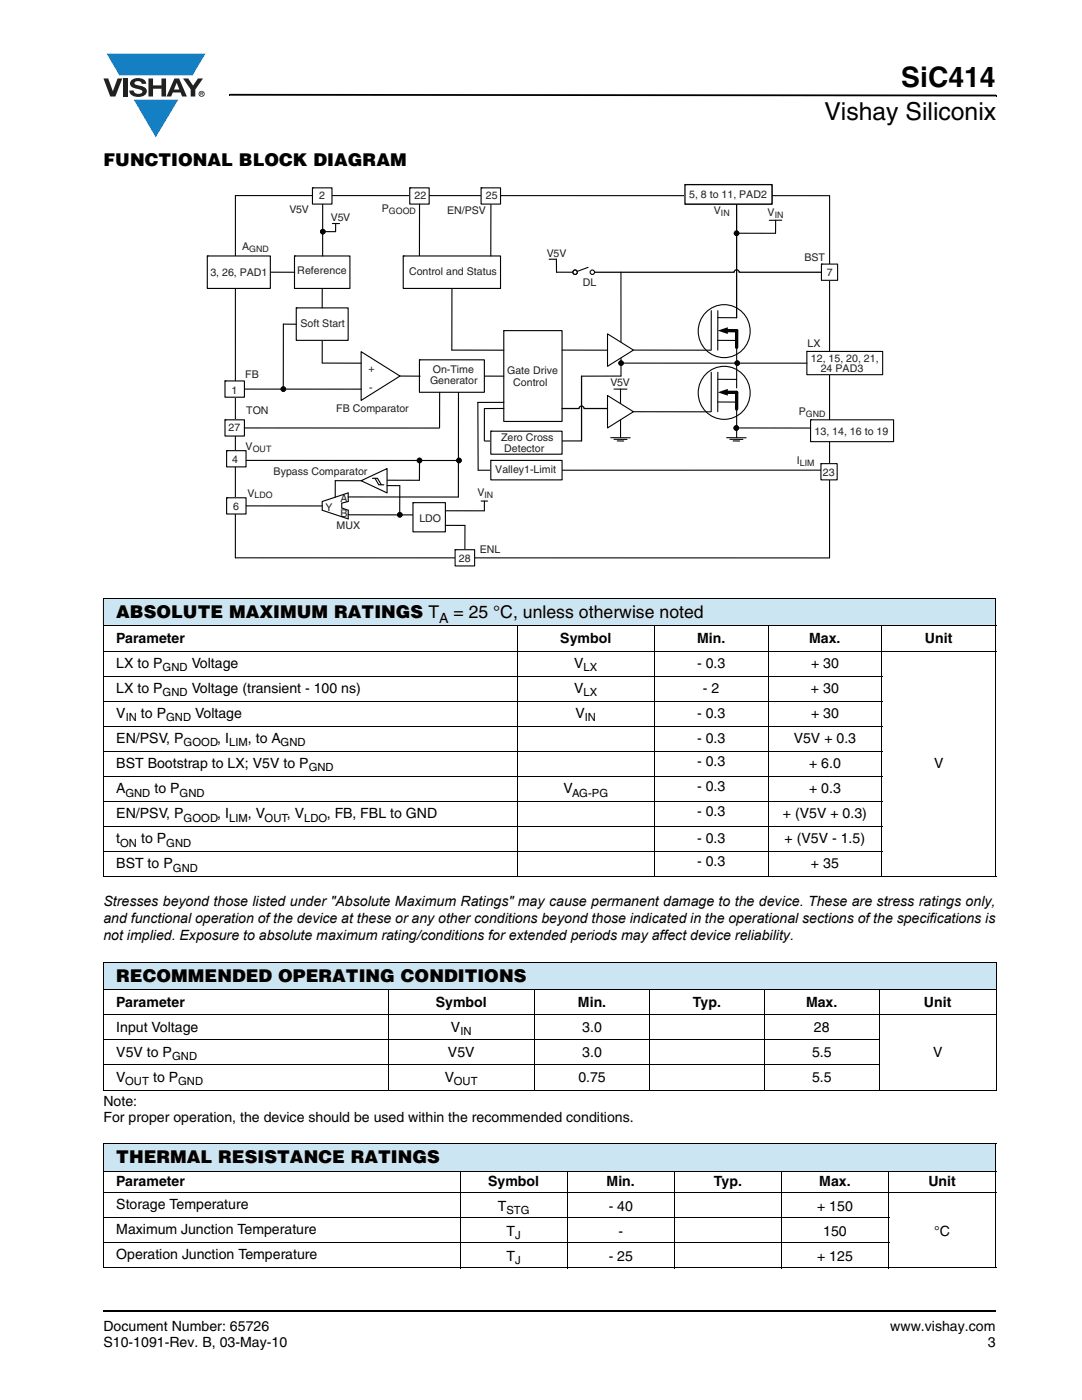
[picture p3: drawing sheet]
<svg xmlns="http://www.w3.org/2000/svg" width="216mm" height="279mm" viewBox="0 0 216 279" stroke-linecap="round" stroke-linejoin="round" font-family="sans-serif">
<path d="M20.5 261.5h.1v.4h-.1z" fill="#000"/>
<path d="M20.6 261.7h178.2" fill="none" stroke="#000" stroke-width=".36"/>
<path d="M20.6 10.7h20.4v16.7h-20.4z" fill="#fff"/>
<g fill="#147fc3">
<path d="M21.3 10.7h19.7l-2.6 4.4h-1.1h-13.5z"/>
<path d="M26.7 19.9h8.9l-4.5 7.5z"/>
</g>
<g fill="#231f20">
<path d="M20.6 15.7h1l.9 2.5 1-2.5h.9l-1.4 3.6h-1z"/>
<path d="M24.6 15.7h.9v3.6h-.9z"/>
<path d="M26.3 16a2.1 2.1 0 0 1 2.8 .3l.1 .4h-.9a.79 .79 0 0 0-.7-.5 .79 .79 0 0 0-.8 .4l.3 .3 1 .2a1.08 1.08 0 0 1 1.2 1.1 1.08 1.08 0 0 1-1.1 1.1 1.73 1.73 0 0 1-2.4-1.2h.9a.96 .96 0 0 0 .8 .6 .96 .96 0 0 0 .9-.4 1.31 1.31 0 0 0-1.2-.6 1.03 1.03 0 0 1-1.1-.6 1.03 1.03 0 0 1 .2-1.1z"/>
<path d="M29.6 15.7h.9v1.3h1.7v-1.3h.9v3.6h-.9v-1.6h-1.7v1.6h-.9z"/>
<path d="M36.5 15.7h1.1l.9 1.4 1-1.4h1l-1.5 2.2v1.4h-.9v-1.4z"/>
<path d="M35.3 16.5l.5 1.4h-1.1zM34.8 15.7l-1.6 3.6h1l.3-.8h1.5l.3 .8h1l-1.6-3.6z"/>
<path d="M39.8 18.7a.46 .46 0 0 1 .9 0 .46 .46 0 0 1-.9 0zM39.6 18.7a.6 .6 0 0 0 1.2 0 .6 .6 0 0 0-1.2 0z"/>
<path d="M40.1 18.5h.2v.2h-.2zM40 18.4v.7h.1v-.3l.4 .3-.2-.3 .2-.2-.1-.2z"/>
</g>
<path d="M45.7 18.7h.2v.4h-.2zM45.9 18.7l152.9 .2v.3l-152.9-.1zM198.8 18.9h.1v.3h-.1z" fill="#000"/>
<path d="M41.3 36.7h137.1v76.4h-137.1z" fill="#fff"/>
<path d="M47 39l118.5 .1M123.8 77.7v9.6M69.5 99.2h22" fill="none" stroke="#040503" stroke-width=".22"/>
<path d="M100.5 66h11.7v18.1h-11.7z" fill="#fff"/>
<path d="M100.5 66h11.7v18.1h-11.7zM100.5 66h.1M112.2 69.9h9" fill="none" stroke="#040503" stroke-width=".22"/>
<path d="M121.2 78.9l5.2 3.3-5.2 3.2z" fill="#fff"/>
<path d="M90.2 75l10.3 .1M121.2 78.9l5.2 3.3-5.2 3.2z" fill="none" stroke="#040503" stroke-width=".22"/>
<path d="M83.7 71.8h12.9v6.5h-12.9z" fill="#fff"/>
<path d="M83.7 71.8h12.9v6.5h-12.9zM83.7 71.8h.1" fill="none" stroke="#040503" stroke-width=".22"/>
<path d="M72.1 70.2l7.7 4.9-7.7 4.8z" fill="#fff"/>
<path d="M123.9 54.3v20.8h-7.9M47 77.7h25.1M64.3 72.5h7.8M72.1 70.2l7.7 4.9-7.7 4.8zM79.8 75.1h4M116 88h-19.2" fill="none" stroke="#040503" stroke-width=".22"/>
<path d="M97.9 86.1h14.3v4.5h-14.3z" fill="#fff"/>
<path d="M64.3 67.9v4.5M96.7 81.5l-.1 6.5M97.9 86.1h14.3v4.5h-14.3zM97.9 86.1h.1M100.5 81.5h-3.7" fill="none" stroke="#040503" stroke-width=".22"/>
<path d="M59.1 61.4h10.4v6.5h-10.4z" fill="#fff"/>
<path d="M59.1 61.4h10.4v6.5h-10.4zM59.1 61.4h.1" fill="none" stroke="#040503" stroke-width=".22"/>
<path d="M58.8 51.1h11v6.5h-11z" fill="#fff"/>
<path d="M58.8 51.1h11v6.5h-11zM58.8 51.1h.1M64.3 57.6v3.8M64.4 40.1v11M66.3 44.6h1.4M67 44.6v1.6h-2.6" fill="none" stroke="#040503" stroke-width=".22"/>
<path d="M62.3 37.5h3.9v3.2h-3.9z" fill="#fff"/>
<path d="M62.3 37.5h3.9v3.2h-3.9zM62.3 37.5h.1" fill="none" stroke="#040503" stroke-width=".22"/>
<path d="M81.8 37.5h3.8v3.2h-3.8z" fill="#fff"/>
<path d="M81.8 37.5h3.8v3.2h-3.8zM81.8 37.5h.1" fill="none" stroke="#040503" stroke-width=".22"/>
<path d="M96 37.5h3.9v3.2h-3.9z" fill="#fff"/>
<path d="M47 39v72.3M96 37.5h3.9v3.2h-3.9zM96 37.5h.1M53.9 54.3h4.9" fill="none" stroke="#040503" stroke-width=".22"/>
<path d="M41.4 51.1h12.5v6.5h-12.5z" fill="#fff"/>
<path d="M41.4 51.1h12.5v6.5h-12.5zM41.4 51.1h.1M83.7 40.7v10.7" fill="none" stroke="#040503" stroke-width=".22"/>
<path d="M80.5 51.1h19.4v6.5h-19.4z" fill="#fff"/>
<path d="M80.5 51.1h19.4v6.5h-19.4zM80.5 51.1h.1M90.2 57.6v12.3h10.3M98 40.8l-.1 10.3M56.5 64.7h2.6M56.5 64.7v13" fill="none" stroke="#040503" stroke-width=".22"/>
<path d="M44.9 76h3.9v3.3h-3.9z" fill="#fff"/>
<path d="M44.9 76h3.9v3.3h-3.9zM44.9 76h.1" fill="none" stroke="#040503" stroke-width=".22"/>
<path d="M44.9 83.8h3.9v3.2h-3.9z" fill="#fff"/>
<path d="M44.9 83.8h3.9v3.2h-3.9zM44.9 83.8h.1" fill="none" stroke="#040503" stroke-width=".22"/>
<path d="M45.2 89.9h3.9v3.3h-3.9z" fill="#fff"/>
<path d="M45.2 89.9h3.9v3.3h-3.9zM45.2 89.9h.1" fill="none" stroke="#040503" stroke-width=".22"/>
<path d="M45.2 99.3h3.9v3.3h-3.9z" fill="#fff"/>
<path d="M87.7 78.3v7.1M91.5 78.3v20.9M45.2 99.3h3.9v3.3h-3.9zM45.2 99.3h.1M48.8 85.4h38.8M49.1 91.9h42.9M100.5 80.3h-5.2l.1 13.5h70.2M47 111.3h118.5" fill="none" stroke="#040503" stroke-width=".22"/>
<path d="M97.9 91.9h14.3v3.9h-14.3z" fill="#fff"/>
<path d="M83.7 91.9v3.9M97.9 91.9h14.3v3.9h-14.3zM97.9 91.9h.1" fill="none" stroke="#040503" stroke-width=".22"/>
<path d="M72.1 95.9l5.1-2.4v4.9z" fill="#fff"/>
<path d="M72.1 95.9h-5.2v3.3M72.1 95.9l5.1-2.4v4.9zM77.2 96.9h2.6v5.9M77.3 95.8l6.4 .1M64.3 100.1l5.2-1.7v1.7l-1.3 .3v1l1.3 .4v1.8l-5.2-1.8zM69.5 102.7l12.9 .1" fill="none" stroke="#040503" stroke-width=".22"/>
<path d="M82.4 100.3h6.5v5.8h-6.5z" fill="#fff"/>
<path d="M82.4 100.3h6.5v5.8h-6.5zM82.4 100.3h.1" fill="none" stroke="#040503" stroke-width=".22"/>
<circle cx="79.8" cy="102.7" r=".44" fill="#040503"/>
<circle cx="79.8" cy="102.7" r=".44" fill="none" stroke="#040503" stroke-width=".2"/>
<g fill="none" stroke="#040503" stroke-width=".22">
<path d="M88.9 104.9h3.9M92.8 104.8v5.3"/>
<circle cx="79.8" cy="102.7" r=".44"/>
</g>
<path d="M90.8 109.7h3.9v3.2h-3.9z" fill="#fff"/>
<path d="M96 100h1.3M49.1 101h15.2M88.9 101.9h7.7M90.8 109.7h3.9v3.2h-3.9zM90.8 109.7h.1M96.7 100l-.1 1.9" fill="none" stroke="#040503" stroke-width=".22"/>
<circle cx="56.5" cy="77.7" r=".44" fill="#040503"/>
<circle cx="56.5" cy="77.7" r=".44" fill="none" stroke="#040503" stroke-width=".2"/>
<circle cx="56.5" cy="77.7" r=".44" fill="none" stroke="#040503" stroke-width=".22"/>
<circle cx="83.7" cy="91.9" r=".45" fill="#040503"/>
<circle cx="83.7" cy="91.9" r=".45" fill="none" stroke="#040503" stroke-width=".2"/>
<circle cx="83.7" cy="91.9" r=".45" fill="none" stroke="#040503" stroke-width=".22"/>
<circle cx="91.6" cy="91.9" r=".45" fill="#040503"/>
<circle cx="91.6" cy="91.9" r=".45" fill="none" stroke="#040503" stroke-width=".2"/>
<circle cx="91.6" cy="91.9" r=".45" fill="none" stroke="#040503" stroke-width=".22"/>
<circle cx="64.4" cy="46.2" r=".45" fill="#040503"/>
<circle cx="64.4" cy="46.2" r=".45" fill="none" stroke="#040503" stroke-width=".2"/>
<g fill="none" stroke="#040503" stroke-width=".22">
<path d="M136.7 36.8h17.3v3.9h-17.3zM136.7 36.8h.1"/>
<circle cx="64.4" cy="46.2" r=".45"/>
</g>
<circle cx="147" cy="46.6" r=".45" fill="#040503"/>
<circle cx="147" cy="46.6" r=".45" fill="none" stroke="#040503" stroke-width=".2"/>
<g fill="none" stroke="#040503" stroke-width=".22">
<path d="M109.6 51.7h1.4v2.6h3.7l2.6-.9"/>
<circle cx="118.2" cy="54.3" r=".45"/>
<circle cx="147" cy="46.6" r=".45"/>
</g>
<circle cx="114.8" cy="54.3" r=".45" fill="#fff"/>
<circle cx="114.8" cy="54.3" r=".45" fill="none" stroke="#040503" stroke-width=".2"/>
<g fill="none" stroke="#040503" stroke-width=".22">
<path d="M165.5 39.1v72.2"/>
<circle cx="114.8" cy="54.3" r=".45"/>
</g>
<path d="M163.8 92.5h3.2v3.3h-3.2z" fill="#fff"/>
<path d="M163.8 92.5h3.2v3.3h-3.2zM163.8 92.5h.1" fill="none" stroke="#040503" stroke-width=".22"/>
<path d="M161 70.1h15.1v4.7h-15.1z" fill="#fff"/>
<path d="M161 70.1h15.1v4.7h-15.1zM161 70.1h.1" fill="none" stroke="#040503" stroke-width=".22"/>
<path d="M163.9 52.7h3.2v3.2h-3.2z" fill="#fff"/>
<path d="M163.9 52.7h3.2v3.2h-3.2zM163.9 52.7h.1" fill="none" stroke="#040503" stroke-width=".22"/>
<path d="M161.7 83.8h12.7v4.3h-12.7z" fill="#fff"/>
<path d="M154.8 43.9v2.7l-7.8-.1M156 43.9l-2.5 .1M126.4 69.9h15.4M141.9 62v7.9M143.2 63.4h3.8M143.2 62v7.9M147 66v11.4M161.7 83.8h16.6v4.3h-16.6zM161.7 83.8h.1" fill="none" stroke="#040503" stroke-width=".22"/>
<path d="M145.1 66h1.9" fill="none" stroke="#040503" stroke-width=".67"/>
<path d="M143.2 66l2-.7v1.4z" fill="#040503"/>
<path d="M145.1 78.3h1.9M147 66v3.3" fill="none" stroke="#040503" stroke-width=".67"/>
<g fill="none" stroke="#040503" stroke-width=".22">
<path d="M141.9 74.3v7.9M143.2 67.9h3.8M143.2 75.7h3.8M143.2 74.3v7.9"/>
<circle cx="144.5" cy="66" r="5.2"/>
</g>
<path d="M143.2 78.3l2-.7v1.4z" fill="#040503"/>
<path d="M147 78.3v3.3" fill="none" stroke="#040503" stroke-width=".67"/>
<g fill="none" stroke="#040503" stroke-width=".22">
<path d="M126.4 82.2h15.4M143.2 80.2h3.8M147 85.4h14.7M147 80.2v7.2"/>
<circle cx="144.5" cy="78.4" r="5.2"/>
</g>
<circle cx="146.9" cy="85.4" r=".45" fill="#040503"/>
<circle cx="146.9" cy="85.4" r=".45" fill="none" stroke="#040503" stroke-width=".2"/>
<circle cx="146.9" cy="85.4" r=".45" fill="none" stroke="#040503" stroke-width=".22"/>
<circle cx="147.1" cy="72.5" r=".44" fill="#040503"/>
<circle cx="147.1" cy="72.5" r=".44" fill="none" stroke="#040503" stroke-width=".2"/>
<circle cx="147.1" cy="72.5" r=".44" fill="none" stroke="#040503" stroke-width=".22"/>
<path d="M121.2 66.6l5.2 3.3-5.2 3.2z" fill="#fff"/>
<path d="M121.2 66.6l5.2 3.3-5.2 3.2zM123.9 72.5h37.1" fill="none" stroke="#040503" stroke-width=".22"/>
<circle cx="123.9" cy="72.5" r=".44" fill="#040503"/>
<circle cx="123.9" cy="72.5" r=".44" fill="none" stroke="#040503" stroke-width=".2"/>
<g fill="none" stroke="#040503" stroke-width=".22">
<path d="M122.5 77.7h2.6M74.3 95.5h1l.8 1.2M74.8 95.5l.8 1.2 1 .1M121.9 87.3l3.8 .1M122.5 87.7h2.6M123.2 88h1.3M145 87.3l3.9 .1M145.6 87.7h2.6M146.3 88h1.3"/>
<circle cx="123.9" cy="72.5" r=".44"/>
</g>
<path d="M118.6 54.3h27.9a.49 .49 0 0 1 .5-.5 .49 .49 0 0 1 .5 .5h16.4M147.2 40.3h-.2v23.1M116 75.1v12.9M112.2 81.5h3.4a.49 .49 0 0 1 .4-.5 .49 .49 0 0 1 .5 .5h4.7" fill="none" stroke="#040503" stroke-width=".25"/>
<path d="M136.7 36.8h17.3v3.9h-17.3z" fill="#fff"/>
<path d="M136.7 36.8h17.3v3.9h-17.3zM136.7 36.8h.1" fill="none" stroke="#040503" stroke-width=".25"/>
<g fill="#cce5f3">
<path d="M20.6 119.4h178v5.5h-178z"/>
<path d="M20.6 192h178.2v5.5h-178.2z"/>
<path d="M20.6 228.3h178.1v5.5h-178.1z"/>
</g>
<g fill="none" stroke="#000" stroke-width=".2">
<path d="M20.6 119.5v5.3M20.6 119.4h178.2M198.6 119.5v55.3M20.6 124.9h178.2M20.6 129.9h178.2M20.6 134.9h155.4M20.6 139.9h155.4M20.6 125v49.8M103.3 124.8v50.2M130.6 124.8v50.2M153.2 124.8v50.2M176 124.8v50.2"/>
<path d="M20.6 144.9h155.4M20.6 149.9h155.4M20.6 154.9h155.4M20.6 159.9h155.4M20.6 164.9h155.4M20.6 169.9h155.4M20.6 174.9h178.2M20.6 192h178.3M20.6 197.5h178.3M20.6 192.1v25.3M77.4 197.4v20.2M106.7 197.4v20.2"/>
<path d="M129.6 197.4v20.2M152.5 197.4v20.2M175.5 197.4v20.2M198.8 192.1v25.3M20.6 202.5h178.3M20.6 207.5h154.9M20.6 212.5h154.9M20.6 217.6h178.3M20.6 228.3h178.2M20.6 233.8h178.2M20.6 238h178.2M20.6 228.4v24.5"/>
<path d="M91.8 233.7v19.4M113.2 233.7v19.4M134.6 233.7v19.4M155.9 233.7v19.4M177.3 233.7v19.4M198.7 228.4v24.5M20.6 243h156.8M20.6 248h156.8M20.6 253h178.2"/>
</g>
<text font-size="5.6" x="179.8" y="17.4">SiC414</text>
<text font-size="4.9" x="164.5" y="24">Vishay Siliconix</text>
<g font-size="3.5">
<text x="20.6" y="33">FUNCTIONAL BLOCK DIAGRAM</text>
<text x="23.2" y="123.4">ABSOLUTE MAXIMUM RATINGS T</text>
<text x="90.5" y="123.4">= 25 °C, unless otherwise noted</text>
<text x="23.2" y="195.9">RECOMMENDED OPERATING CONDITIONS</text>
<text x="23.2" y="232.2">THERMAL RESISTANCE RATINGS</text>
</g>
<g font-size="2.8">
<text x="87.7" y="124.3">A</text>
<text x="23.2" y="128.2">Parameter</text>
<text x="111.8" y="128.2">Symbol</text>
<text x="139.1" y="128.2">Min.</text>
<text x="161.5" y="128.2">Max.</text>
<text x="184.6" y="128.2">Unit</text>
<text x="23.2" y="133.2">LX to P</text>
<text x="38.2" y="133.2">Voltage</text>
<text x="114.6" y="133.2">V</text>
<text x="139.1" y="133.2">- 0.3</text>
<text x="161.8" y="133.2">+ 30</text>
<text x="23.2" y="143.3">V</text>
<text x="23.2" y="138.3">LX to P</text>
<text x="28.1" y="143.3">to P</text>
<text x="38.2" y="138.3">Voltage (transient - 100 ns)</text>
<text x="38.9" y="143.3">Voltage</text>
<text x="114.6" y="138.3">V</text>
<text x="114.8" y="143.3">V</text>
<text x="139.1" y="143.3">- 0.3</text>
<text x="140.3" y="138.3">- 2</text>
<text x="161.8" y="138.3">+ 30</text>
<text x="161.8" y="143.3">+ 30</text>
<text x="23.2" y="148.3">EN/PSV, P</text>
<text x="43.3" y="148.3">, I</text>
<text x="49.5" y="148.3">, to A</text>
<text x="139.1" y="148.3">- 0.3</text>
<text x="158.4" y="148.3">V5V + 0.3</text>
<text x="23.2" y="153.2">BST Bootstrap to LX; V5V to P</text>
<text x="139.1" y="152.9">- 0.3</text>
<text x="161.4" y="153.2">+ 6.0</text>
<text x="186.4" y="153.2">V</text>
<text x="23.2" y="158.3">A</text>
<text x="30.8" y="158.3">to P</text>
<text x="112.4" y="158.3">V</text>
<text x="139.1" y="157.9">- 0.3</text>
<text x="161.4" y="158.3">+ 0.3</text>
<text x="23.2" y="163.3">EN/PSV, P</text>
<text x="43.3" y="163.3">, I</text>
<text x="49.5" y="163.3">, V</text>
<text x="57.2" y="163.3">, V</text>
<text x="65.2" y="163.3">, FB, FBL to GND</text>
<text x="139.1" y="162.9">- 0.3</text>
<text x="156.2" y="163.3">+ (V5V + 0.3)</text>
<text x="23.2" y="173.2">BST to P</text>
<text x="23.2" y="168.3">t</text>
<text x="28.2" y="168.3">to P</text>
<text x="139.1" y="168.3">- 0.3</text>
<text x="139.1" y="172.9">- 0.3</text>
<text x="156.6" y="168.3">+ (V5V - 1.5)</text>
<text x="161.8" y="173.2">+ 35</text>
<text x="20.6" y="184.2">and functional operation of the device at these or any other conditions beyond those indicated in the operational sections of the specifications is</text>
<text x="20.6" y="180.9">Stresses beyond those listed under &quot;Absolute Maximum Ratings&quot; may cause permanent damage to the device. These are stress ratings only,</text>
<text x="20.6" y="187.6">not implied. Exposure to absolute maximum rating/conditions for extended periods may affect device reliability.</text>
<text x="23.2" y="200.9">Parameter</text>
<text x="86.9" y="200.9">Symbol</text>
<text x="115.3" y="200.9">Min.</text>
<text x="138.2" y="200.9">Typ.</text>
<text x="160.8" y="200.9">Max.</text>
<text x="184.4" y="200.9">Unit</text>
<text x="23.2" y="205.9">Input Voltage</text>
<text x="90" y="205.9">V</text>
<text x="116.2" y="205.9">3.0</text>
<text x="162.4" y="205.9">28</text>
<text x="23.2" y="210.9">V5V to P</text>
<text x="23.2" y="215.9">V</text>
<text x="30.5" y="215.9">to P</text>
<text x="88.8" y="215.9">V</text>
<text x="89.4" y="210.9">V5V</text>
<text x="115.4" y="215.9">0.75</text>
<text x="116.2" y="210.9">3.0</text>
<text x="162" y="210.9">5.5</text>
<text x="162" y="215.9">5.5</text>
<text x="186.2" y="210.9">V</text>
<text x="20.6" y="220.7">Note:</text>
<text x="20.6" y="224">For proper operation, the device should be used within the recommended conditions.</text>
<text x="23.2" y="236.7">Parameter</text>
<text x="97.4" y="236.7">Symbol</text>
<text x="121" y="236.7">Min.</text>
<text x="142.4" y="236.7">Typ.</text>
<text x="163.5" y="236.7">Max.</text>
<text x="185.2" y="236.7">Unit</text>
<text x="23.2" y="241.3">Storage Temperature</text>
<text x="99.3" y="241.6">T</text>
<text x="121.5" y="241.6">- 40</text>
<text x="163" y="241.6">+ 150</text>
<text x="23.2" y="251.3">Operation Junction Temperature</text>
<text x="23.2" y="246.3">Maximum Junction Temperature</text>
<text x="101.1" y="251.6">T</text>
<text x="101.1" y="246.6">T</text>
<text x="121.5" y="251.6">- 25</text>
<text x="123.4" y="246.6">-</text>
<text x="163" y="251.6">+ 125</text>
<text x="164.3" y="246.6">150</text>
<text x="186.4" y="246.6">°C</text>
<text x="20.6" y="265.6">Document Number: 65726</text>
<text x="20.6" y="268.8">S10-1091-Rev. B, 03-May-10</text>
<text x="177.7" y="265.6">www.vishay.com</text>
<text x="197.1" y="268.8">3</text>
</g>
<g font-size="2.2">
<text x="32.4" y="134">GND</text>
<text x="116.5" y="134">LX</text>
<text x="25.1" y="144">IN</text>
<text x="32.4" y="139">GND</text>
<text x="33.1" y="144">GND</text>
<text x="116.5" y="139">LX</text>
<text x="116.7" y="144">IN</text>
<text x="36.6" y="148.9">GOOD</text>
<text x="45.7" y="148.9">LIM</text>
<text x="56" y="148.9">GND</text>
<text x="61.6" y="154">GND</text>
<text x="25" y="159">GND</text>
<text x="35.8" y="159">GND</text>
<text x="114.2" y="159">AG-PG</text>
<text x="36.6" y="164">GOOD</text>
<text x="45.7" y="164">LIM</text>
<text x="52.8" y="164">OUT</text>
<text x="60.7" y="164">LDO</text>
<text x="24" y="169">ON</text>
<text x="33.2" y="169">GND</text>
<text x="34.5" y="174">GND</text>
<text x="91.9" y="206.6">IN</text>
<text x="34.3" y="211.6">GND</text>
<text x="25" y="216.6">OUT</text>
<text x="35.6" y="216.6">GND</text>
<text x="90.6" y="216.6">OUT</text>
<text x="101" y="242.3">STG</text>
<text x="102.8" y="247.3">J</text>
<text x="102.8" y="252.3">J</text>
</g>
<g font-size="2.1" fill="#231f20">
<text x="63.7" y="39.8">2</text>
<text x="82.7" y="39.8">22</text>
<text x="97" y="39.8">25</text>
<text x="137.5" y="39.5">5, 8 to 11, PAD2</text>
<text x="57.8" y="42.5">V5V</text>
<text x="66" y="44.2">V5V</text>
<text x="76.2" y="42.4">P</text>
<text x="89.2" y="42.7">EN/PSV</text>
<text x="142.5" y="42.7">V</text>
<text x="153.2" y="43.1">V</text>
<text x="48.3" y="50">A</text>
<text x="109.1" y="51.2">V5V</text>
<text x="160.5" y="52">BST</text>
<text x="42" y="55.1">3, 26, PAD1</text>
<text x="59.3" y="54.7">Reference</text>
<text x="81.6" y="54.9">Control and Status</text>
<text x="116.3" y="57.1">DL</text>
<text x="165" y="55.1">7</text>
<text x="60" y="65.2">Soft Start</text>
<text x="161.2" y="69.3">LX</text>
<text x="48.9" y="75.4">FB</text>
<text x="73.5" y="74.2">+</text>
<text x="85.8" y="76.7">Generator</text>
<text x="86.4" y="74.4">On-Time</text>
<text x="101.2" y="74.6">Gate Drive</text>
<text x="102.4" y="77.1">Control</text>
<text x="121.8" y="77.1">V5V</text>
<text x="161.8" y="72.3">12, 15, 20, 21,</text>
<text x="163.8" y="74.3">24 PAD3</text>
<text x="46.2" y="78.5">1</text>
<text x="49.1" y="82.7">TON</text>
<text x="67.1" y="82.3">FB Comparator</text>
<text x="73.7" y="78.1">-</text>
<text x="159.4" y="82.9">P</text>
<text x="45.6" y="86">27</text>
<text x="49" y="89.9">V</text>
<text x="100" y="87.9">Zero Cross</text>
<text x="162.5" y="86.9">13, 14, 16 to 19</text>
<text x="46.3" y="92.3">4</text>
<text x="54.6" y="94.7">Bypass Comparator</text>
<text x="98.8" y="94.4">Valley1-Limit</text>
<text x="100.6" y="90.1">Detector</text>
<text x="159" y="92.6">I</text>
<text x="164.2" y="95">23</text>
<text x="46.5" y="101.8">6</text>
<text x="49.4" y="99.1">V</text>
<text x="65" y="101.9">Y</text>
<text x="68" y="100.3">A</text>
<text x="95.3" y="99">V</text>
<text x="67.2" y="105.6">MUX</text>
<text x="68" y="103.2">B</text>
<text x="83.7" y="104.1">LDO</text>
<text x="91.6" y="112.1">28</text>
<text x="95.8" y="110.4">ENL</text>
</g>
<g font-size="1.8" fill="#231f20">
<text x="77.6" y="42.7">GOOD</text>
<text x="143.9" y="43.1">IN</text>
<text x="154.6" y="43.4">IN</text>
<text x="49.7" y="50.3">GND</text>
<text x="160.8" y="83.2">GND</text>
<text x="50.4" y="90.2">OUT</text>
<text x="159.6" y="93">LIM</text>
<text x="50.8" y="99.5">LDO</text>
<text x="96.7" y="99.4">IN</text>
</g>
</svg>
